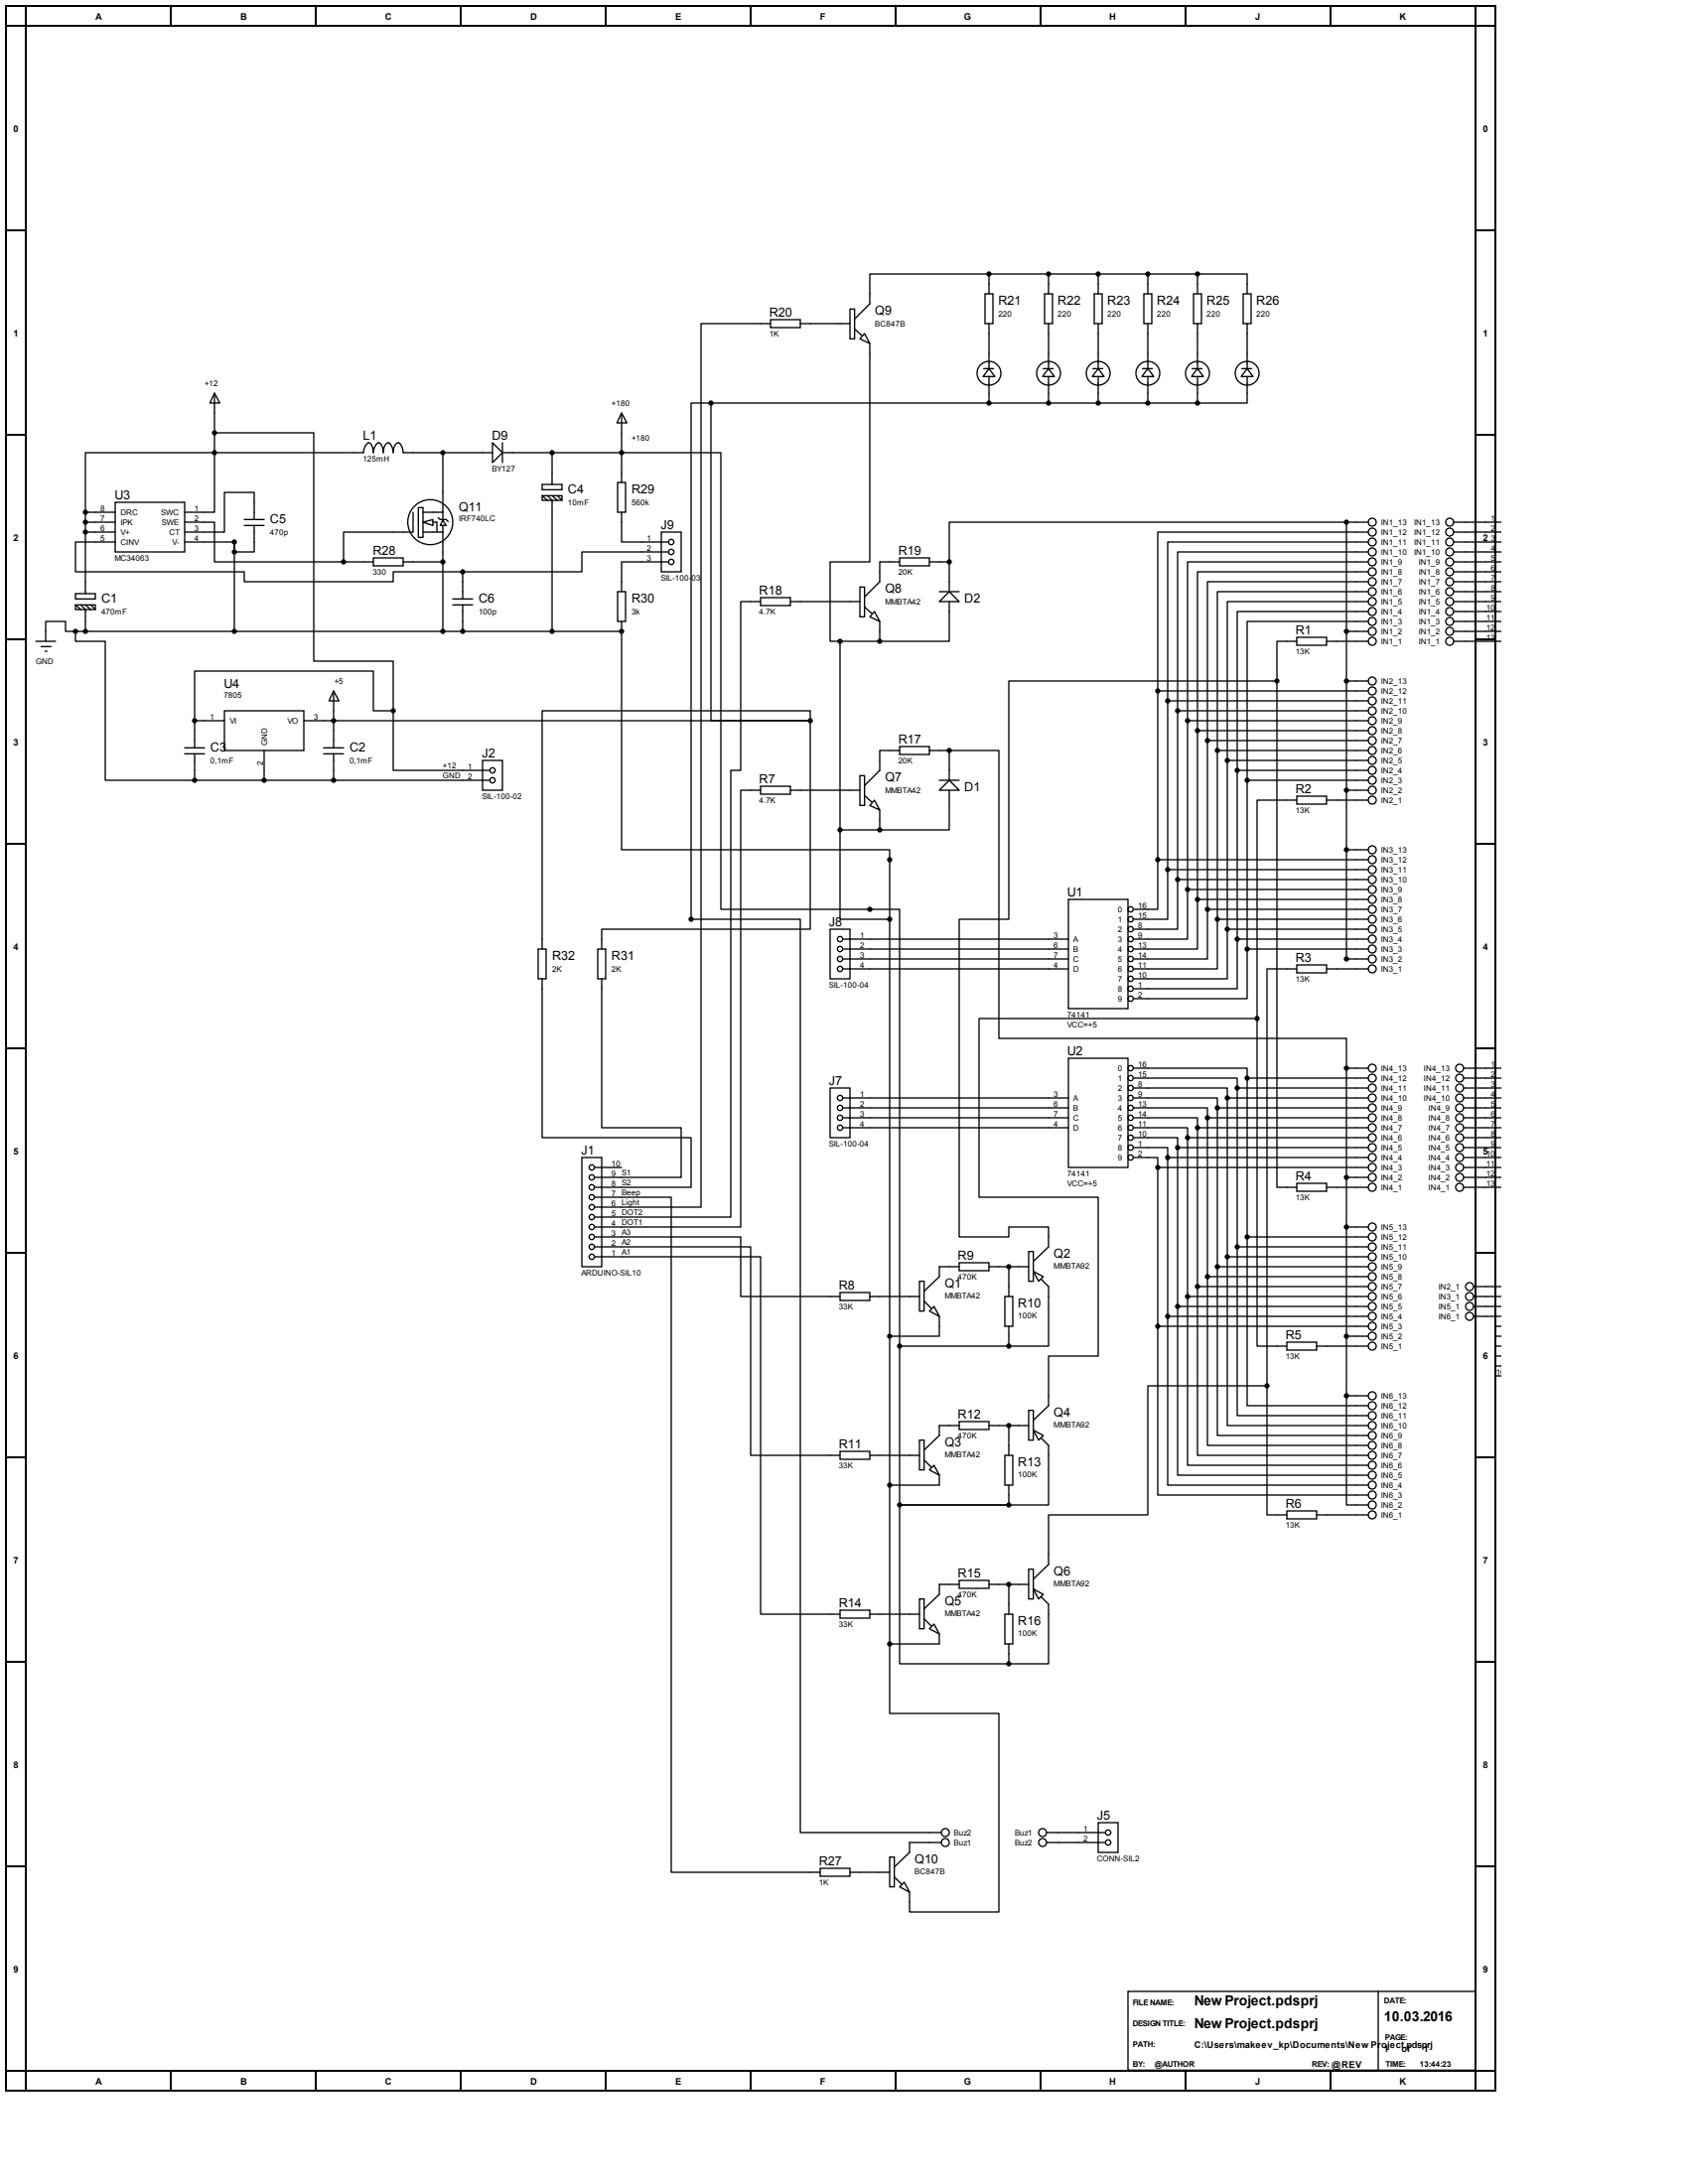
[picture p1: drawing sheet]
<svg xmlns="http://www.w3.org/2000/svg" width="216mm" height="279mm" viewBox="0 0 216 279" stroke-linecap="round" stroke-linejoin="round" font-family="sans-serif">
<g fill="none" stroke="#000" stroke-width=".25">
<path d="M.8 .8h190.5v266.7h-190.5zM3.3 3.3h185.4v261.6h-185.4zM3.3 .8v2.5h-2.5M21.8 .8v2.5M40.4 .8v2.5M58.9 .8v2.5M77.5 .8v2.5M96 .8v2.5M114.6 .8v2.5M133.1 .8v2.5M151.6 .8v2.5M170.2 .8v2.5"/>
<path d="M188.7 .8v2.5h2.6M.8 29.5h2.5M188.7 29.5h2.6M.8 55.6h2.5M188.7 55.6h2.6M.8 81.8h2.5M188.7 81.8h2.6M.8 107.9h2.5M188.7 107.9h2.6M.8 134.1h2.5M188.7 134.1h2.6M.8 160.3h2.5"/>
<path d="M188.7 160.3h2.6M.8 186.4h2.5M188.7 186.4h2.6M.8 212.6h2.5M188.7 212.6h2.6M.8 238.8h2.5M188.7 238.8h2.6M.8 264.9h2.5v2.6M21.8 264.9v2.6M40.4 264.9v2.6M58.9 264.9v2.6M77.5 264.9v2.6"/>
<path d="M96 264.9v2.6M114.6 264.9v2.6M133.1 264.9v2.6M151.6 264.9v2.6M170.2 264.9v2.6M191.3 264.9h-2.6v2.6"/>
</g>
<g fill="none" stroke="#000" stroke-width=".17">
<path d="M108.7 39.5h.6v3.8h-.6zM126 37.6h1v3.8h-1zM126.5 35.1h-15.2v3.8l-2 1.9M126.5 35.1v2.5M126.5 35.1h26.7M133.6 37.6h1v3.8h-1zM134.1 35.1v2.5M140 37.6h1v3.8h-1zM140.5 35.1v2.5M146.3 37.6h1v3.8h-1zM146.8 35.1v2.5M152.7 37.6h1v3.8h-1z"/>
<path d="M153.2 35.1h6.3v2.5M153.2 35.1v2.5M159 37.6h1v3.8h-1zM27.4 50.3l.7 1.3h-1.3zM27.4 57.9v7.6h-3.8M27.4 57.9h-16.5v7.6M27.4 55.4h12.7v29.2h10.2v6.3M27.4 57.9h19.1a1.41 1.41 0 0 1 .7-1.3 1.24 1.24 0 0 1 .6 1.3 1.41 1.41 0 0 1 .6-1.3 1.24 1.24 0 0 1 .6 1.3 1.16 1.16 0 0 1 .7-1.3 1.39 1.39 0 0 1 .6 1.3 1.16 1.16 0 0 1 .7-1.3 1.39 1.39 0 0 1 .6 1.3h11.4M27.4 50.3v7.6M56.6 57.9v6.4M63 56.6l1.3 1.3-1.3 1.3zM64.3 57.9h27.9v58.4h22.9v55.9"/>
<path d="M64.3 56.6v2.6M70.6 57.9v4.1M79.5 52.8l.7 1.3h-1.3zM79.5 52.8v8.9M90.9 51.6h-2.5v66h14v116.8h18M90.9 51.6v40.6h12.7M90.9 51.6h62.3M98.6 40.9h3.8v1h-3.8zM98.6 41.4h-8.9v113h-13.6M102.4 41.4h6.3M109.3 42.1l.9 .8M110.6 42.7l.7 1.2-1.3-.6z"/>
<path d="M111.3 43.9v28h-5.1v10.1h1.2M125.8 47.2h1.3M126.5 47.2l.8 1h-1.6zM126.5 41.4v5.8M126.5 48.2v3.4M133.4 47.2h1.3M134.1 47.2l.8 1h-1.6zM134.1 41.4v5.8M134.1 48.2v3.4M139.8 47.2h1.3M140.5 47.2l.7 1h-1.5zM140.5 41.4v5.8"/>
<path d="M140.5 48.2v3.4M146.1 47.2h1.3M146.8 47.2l.8 1h-1.6zM146.8 41.4v5.8M146.8 48.2v3.4M152.5 47.2h1.3M153.2 47.2l.7 1h-1.5zM153.2 41.4v5.8M153.2 48.2v3.4M158.8 47.2h1.3M159.5 47.2l.8 1h-1.6zM159.5 48.2v3.4h-6.3"/>
<path d="M159.5 41.4v5.8M9.7 75.9h2.5v.7h-2.5zM9.7 77.4h2.5v.6h-2.5zM9.7 77.4l.6 .6M10.3 77.4l.6 .6v2.8M10.9 66.8h3.8M10.9 68.1h3.8M10.9 65.5h3.8M10.9 65.5v10.4M10.9 77.4l.7 .6M11.6 77.4l.6 .6M14.7 64.3h8.9v6.3h-8.9z"/>
<path d="M14.7 69.3h-5v3.9h21.5v1.2h19.1v-1.2h8.9M23.6 66.8h3.8v5.1h16.5M23.6 69.3h6.4v11.5M31.2 66.5h2.6M31.2 67.2h2.6M32.5 67.2v3.4h-2.5M32.5 66.5v-3.5h-3.8v5.1h-5.1M43.9 71.9h3.9M47.8 71.4h3.8v1h-3.8zM51.6 71.9h5M52.8 65.5v2.6h-8.9v3.8M53.5 64.9h.6v3.8h-.6z"/>
<path d="M54.1 66.8l1.3-.3v.7zM54.1 68.1h2.5M54.1 65.5h2.5M55.4 66.8h.5v1.3M56 66.2l.3 .3h.8l.2 .2M56.6 66.5l.5 .7h-.8zM56.6 64.4v2.1M56.6 67.2v13.6M57.9 77.4h2.6M57.9 76.6h2.6M59.2 73.2v3.4M59.2 77.4v3.4"/>
<path d="M69.3 62h2.6v.7h-2.6zM69.3 63.4h2.6v.6h-2.6zM69.3 63.4l.7 .6M70 63.4l.6 .6v16.8M70.6 63.4l.7 .6M71.3 63.4l.6 .6M79 61.7h1v3.8h-1zM79 75.7h1v3.8h-1zM79.5 65.5v3.8h6M79.5 79.5v1.3M84.6 68.1h2.5v5.1h-2.5zM85.5 70.6h-11.1v2.6h-15.2"/>
<path d="M85.5 71.9h-6v3.8M97.3 76.5h3.8v1h-3.8zM97.3 77h-2.6v21.6h-1.2v57.1h-17.4M101.1 77h8.9M110 75.1h.6v3.8h-.6zM110.6 77.6l.9 .9M111.8 78.2l.7 1.3-1.2-.6zM112.5 79.5v2.5M115.1 71.4h3.8v1h-3.8zM115.1 71.9h-2.6v2.5l-1.9 2M118.9 71.9h2.5M120.1 77l1.3-1.3 1.3 1.3z"/>
<path d="M120.1 75.7h2.6M121.4 77v5h-8.9M121.4 71.9v3.8M172.2 66.8h-50.8v5.1M172.2 66.8v55.9h2.8M172.2 66.8h2.8M175 68.1h-26.9v20.3M175 69.3h-25.6v20.4M175 70.6h-24.4v20.3M175 71.9h-23.1v20.3M175 73.2h-21.8v20.3M175 74.4h-20.6v20.3"/>
<path d="M175 75.7h-19.3v20.3M175 77h-18v20.3M175 78.2h-16.8v20.4M175 79.5h-15.5v20.3M185.9 77h6.1M185.9 71.9h6.1M185.9 66.8h6.1M185.9 68.1h6.1M185.9 69.3h6.1M185.9 70.6h6.1M185.9 73.2h6.1M185.9 74.4h6.1"/>
<path d="M185.9 75.7h6.1M185.9 78.2h6.1M185.9 79.5h6.1M4.6 82h2.5M5.2 82.7h1.3M5.8 83.3h.2M9.7 80.8v1.2h3.8v17.8h11.4M9.7 80.8h-1.3v-1.3h-2.6v2.5M9.7 80.8h69.8M23.6 96.4h2.6M23.6 95.7h2.6M24.9 92.2h3.8"/>
<path d="M24.9 99.8h37.8M24.9 92.2v3.5M24.9 96.4v3.4M28.7 90.9h10.2v5.1h-10.2zM33.8 96v3.8M38.9 92.2h64.7M41.4 96.4h2.5M41.4 95.7h2.5M42.7 88.4l.6 1.3h-1.2zM42.7 88.4v7.3M42.7 96.4v3.4M50.3 90.9h-2.5v-5h-22.9v6.3"/>
<path d="M50.3 90.9v7.7h12.4M61.7 97.3h2.6v3.8h-2.6zM79.5 80.8v27.9h34.3v101.6M79.5 80.8h.1M103.6 92.2v26.7h-26.6v2.5M103.6 92.2v-1.3h-34.3v30.5M107.4 82h5.1M107.4 82v24.2M110 99.2h.6v3.8h-.6zM115.1 95.5h3.8v1h-3.8zM115.1 96h-2.6v2.6l-1.9 1.9M118.9 96h2.5"/>
<path d="M120.1 99.8h2.6M121.4 99.8l1.3 1.3h-2.6zM121.4 96h6.4v36.8h44.4v3.9M121.4 96v3.8M148.1 88.4h26.9M148.1 88.4v21.6M149.4 89.7h25.6M149.4 89.7v21.6M150.6 90.9h24.4M150.6 90.9v21.6M151.9 92.2h23.1M151.9 92.2v21.6"/>
<path d="M153.2 93.5h21.8M153.2 93.5v21.6M154.4 94.7h20.6M154.4 94.7v21.6M155.7 96h19.3M155.7 96v21.6M157 97.3h18M157 97.3v21.6M158.2 98.6h16.8M158.2 98.6v21.5M159.5 99.8h15.5M159.5 99.8v21.6"/>
<path d="M163.3 87.1v64.8h2.6M163.3 87.1h-34.3v30.5h-6.3v40.6h6.3v-1.2h5.1v2.5l-1.9 1.9M165.9 81.5h3.8v1h-3.8zM165.9 82h-2.6v5.1M169.7 82h5.3M172.2 80.8h2.8M172.2 87.1h2.8M185.9 80.8h6.1M185.9 82h6.1M97.3 100.6h3.8v1h-3.8zM97.3 101.1h-2.6v55.9h-18.6M101.1 101.1h8.9"/>
<path d="M106.2 118.9h2.5v6.3h-2.5zM107.4 106.2v11.4h6.4M107.4 106.2h5.1M110.6 101.8l.9 .8M111.8 102.4l.7 1.2-1.2-.6zM112.5 103.6v2.6M121.4 101.1v5.1h-8.9M136.7 115.1h7.6v13.9h-7.6zM148.1 110v6.3h-3.1M148.1 110h26.9M149.4 111.3v6.3h-4.4M149.4 111.3h25.6"/>
<path d="M150.6 112.5v6.4h-5.6M150.6 112.5h24.4M151.9 113.8v6.3h-6.9M151.9 113.8h23.1M153.2 115.1v6.3h-8.2M153.2 115.1h21.8M154.4 116.3v6.4h-9.4M154.4 116.3h20.6M155.7 117.6v6.4h-10.7M155.7 117.6h19.3M157 118.9v6.3h-12M157 118.9h18"/>
<path d="M165.9 101.9h3.8v1h-3.8zM165.9 102.4h-5.1v27.9M169.7 102.4h5.3M172.2 101.1h2.8M172.2 108.7h2.8M68.8 121.4h1v3.8h-1zM69.3 125.2v20.3h19.1v6.4h-12.3M76.5 121.4h1v3.8h-1zM77 125.2v19.1h10.1v6.3h-11M106.2 139.2h2.5v6.3h-2.5zM107.8 120.1h28.9M107.8 121.4h28.9"/>
<path d="M107.8 122.7h28.9M107.8 124h28.9M136.7 135.4h7.6v14h-7.6zM145 139.2h12v1.3M145 137.9h13.2v1.3M145 136.7h14.5v1.2M158.2 120.1v6.4h-13.2M158.2 139.2v20.3M158.2 120.1h16.8M158.2 139.2h16.8M159.5 121.4v6.4h-14.5M159.5 137.9v20.3"/>
<path d="M159.5 121.4h15.5M159.5 137.9h15.5M160.8 130.3v41.9h3.8M160.8 130.3h-35.6v22.9h15.3v20.3h-6.4v6.3l-1.9 1.9M165.9 123.4h3.8v1.1h-3.8zM165.9 124h-3.8v53.3M169.7 124h5.3M172.2 136.7v41.9M172.2 136.7h2.8M187.2 139.2h4.8M187.2 137.9h4.8M187.2 136.7h4.8"/>
<path d="M74.4 148.1h2.6v14h-2.6zM76.1 158.2h18.6v7.7h12.7M76.1 159.5h19.9v26.7h11.4M76.1 153.2h9.8v86.3h19M76.1 149.4h3.4M107.8 144.3h28.9M107.8 143h28.9M107.8 141.7h28.9M107.8 140.5h28.9M145 148.1h3.1v1.3M145 146.8h4.4v1.3M145 145.5h5.6v1.3"/>
<path d="M145 144.3h6.9v1.2M145 143h8.2v1.3M145 141.7h9.4v1.3M145 140.5h10.7v1.2M148.1 149.4v20.3M148.1 149.4h26.9M149.4 148.1v20.3M149.4 148.1h25.6M150.6 146.8v20.3M150.6 146.8h24.4M151.9 145.5v20.4M151.9 145.5h23.1"/>
<path d="M153.2 144.3v20.3M153.2 144.3h21.8M154.4 143v20.3M154.4 143h20.6M155.7 141.7v20.4M155.7 141.7h19.3M157 140.5v20.3M157 140.5h18M158.2 159.5v21.6h16.8M158.2 159.5h16.8M159.5 158.2v21.6h15.5M159.5 158.2h15.5"/>
<path d="M165.9 151.4h3.8v1h-3.8zM169.7 151.9h5.3M172.2 157h2.8M172.2 150.6h2.8M187.2 149.4h4.8M187.2 148.1h4.8M187.2 146.8h4.8M187.2 145.5h4.8M187.2 144.3h4.8M187.2 143h4.8M187.2 141.7h4.8M187.2 140.5h4.8"/>
<path d="M187.2 150.6h4.8M187.2 151.9h4.8M76.1 160.8h21.2v45.7h10.1M107.4 165.4h3.9v1h-3.9zM111.3 165.9h6.3M115.1 172.2h13.9M115.1 172.2v20.3M117.6 163.9h.6v3.8h-.6zM118.2 166.5l.9 .9M118.9 167.7l.6-.6 .6 1.3zM120.1 168.4v2.5h-6.3M122.7 161.5h3.8v1.1h-3.8z"/>
<path d="M122.7 162.1h-2.6v1.2l-1.9 1.9M126.5 162.1h5.1M128.5 165.9h1v3.8h-1zM129 162.1v3.8M129 169.7v2.5M131.6 160.1h.6v3.8h-.6zM132.2 162.6l1.2 .7-.6 .6zM133.2 163.7l.9 .9v7.6h-5.1M148.1 169.7v21.6h26.9M148.1 169.7h26.9M149.4 168.4v21.6h25.6M149.4 168.4h25.6"/>
<path d="M150.6 167.1v21.6h24.4M150.6 167.1h24.4M151.9 165.9v21.6h23.1M151.9 165.9h23.1M153.2 164.6v21.6h21.8M153.2 164.6h21.8M154.4 163.3v21.6h20.6M154.4 163.3h20.6M155.7 162.1v21.5h19.3M155.7 162.1h19.3M157 160.8v21.6h18M157 160.8h18"/>
<path d="M162.1 177.3v16.5h2.5M162.1 177.3h-15.3v16.5h-12.7v6.4l-1.9 1.8M164.6 171.7h3.8v1h-3.8zM168.4 172.2h6.6M172.2 178.6v13.9h2.8M172.2 178.6h2.8M172.2 170.9h2.8M188.5 168.4h3.5M188.5 167.1h3.5M188.5 165.9h3.5M188.5 164.6h3.5M191.3 169.7h.7"/>
<path d="M191.3 170.9h.7M191.3 172.2h.7M191.3 173.5h.7M191.3 174.8h.7M191.3 176h.7M107.4 185.7h3.9v1h-3.9zM111.3 186.2h6.3M115.1 192.5v20.4h13.9M115.1 192.5h13.9M117.6 184.2h.6v3.8h-.6zM118.2 186.8l.9 .9M118.9 188l.6-.5 .6 1.2z"/>
<path d="M120.1 188.7v1.3h-6.3M122.7 181.9h3.8v1h-3.8zM122.7 182.4h-2.6v1.2l-1.9 1.9M126.5 182.4h5.1M128.5 186.2h1v3.8h-1zM129 182.4v3.8M129 190v2.5M131.6 180.4h.6v3.8h-.6zM132.2 183l1.2 .6-.6 .6zM133.2 184l.9 .9v7.6h-5.1M164.6 193.3h3.8v1h-3.8zM168.4 193.8h6.6"/>
<path d="M107.4 206h3.9v1h-3.9zM111.3 206.5h6.3M113.8 210.3v8.9h14v25.4h-11.5v-2.5M117.6 204.6h.6v3.8h-.6zM118.2 207.1l.9 .9M118.9 208.4l.6-.6 .6 1.2zM120.1 209v1.3h-6.3M122.7 202.2h3.8v1h-3.8zM122.7 202.7h-2.6v1.3l-1.9 1.8M126.5 202.7h5.1M128.5 206.5h1v3.8h-1zM129 202.7v3.8"/>
<path d="M129 210.3v2.6M131.6 200.7h.6v3.9h-.6zM132.2 203.3l1.2 .7-.6 .6zM133.2 204.3l.9 .9v7.7h-5.1M104.9 239h3.8v1h-3.8zM108.7 239.5h5.1M113.8 237.6h.6v3.8h-.6zM120.4 235.7h-4.1v1.3l-1.9 1.8M133.9 235.7h7.4M133.9 234.4h7.4M140.5 233.2h2.5v3.8h-2.5zM114.4 240.1l.9 .9"/>
<path d="M115.7 240.8l.6 1.3-1.2-.7zM144.3 254.8h44.4v10h-44.4zM176.3 254.8v10"/>
<circle cx="126.5" cy="47.8" r="1.52"/>
<circle cx="134.1" cy="47.8" r="1.52"/>
<circle cx="140.5" cy="47.8" r="1.52"/>
<circle cx="146.8" cy="47.8" r="1.52"/>
<circle cx="153.2" cy="47.8" r="1.52"/>
<circle cx="159.5" cy="47.8" r="1.52"/>
<circle cx="55" cy="66.8" r="2.88"/>
<circle cx="85.9" cy="69.3" r=".34"/>
<circle cx="85.9" cy="70.6" r=".34"/>
<circle cx="85.9" cy="71.9" r=".34"/>
<circle cx="175.5" cy="79.5" r=".51"/>
<circle cx="175.5" cy="74.4" r=".51"/>
<circle cx="175.5" cy="70.6" r=".51"/>
<circle cx="175.5" cy="68.1" r=".51"/>
<circle cx="175.5" cy="66.8" r=".51"/>
<circle cx="175.5" cy="73.2" r=".51"/>
<circle cx="175.5" cy="77" r=".51"/>
<circle cx="175.5" cy="71.9" r=".51"/>
<circle cx="175.5" cy="75.7" r=".51"/>
<circle cx="175.5" cy="69.3" r=".51"/>
<circle cx="175.5" cy="78.2" r=".51"/>
<circle cx="185.4" cy="77" r=".51"/>
<circle cx="185.4" cy="73.2" r=".51"/>
<circle cx="185.4" cy="68.1" r=".51"/>
<circle cx="185.4" cy="66.8" r=".51"/>
<circle cx="185.4" cy="70.6" r=".51"/>
<circle cx="185.4" cy="74.4" r=".51"/>
<circle cx="185.4" cy="79.5" r=".51"/>
<circle cx="185.4" cy="75.7" r=".51"/>
<circle cx="185.4" cy="69.3" r=".51"/>
<circle cx="185.4" cy="71.9" r=".51"/>
<circle cx="185.4" cy="78.2" r=".51"/>
<circle cx="63" cy="99.8" r=".34"/>
<circle cx="63" cy="98.6" r=".34"/>
<circle cx="175.5" cy="96" r=".51"/>
<circle cx="175.5" cy="89.7" r=".51"/>
<circle cx="175.5" cy="87.1" r=".51"/>
<circle cx="175.5" cy="80.8" r=".51"/>
<circle cx="175.5" cy="92.2" r=".51"/>
<circle cx="175.5" cy="93.5" r=".51"/>
<circle cx="175.5" cy="99.8" r=".51"/>
<circle cx="175.5" cy="98.6" r=".51"/>
<circle cx="175.5" cy="97.3" r=".51"/>
<circle cx="175.5" cy="90.9" r=".51"/>
<circle cx="175.5" cy="82" r=".51"/>
<circle cx="175.5" cy="94.7" r=".51"/>
<circle cx="175.5" cy="88.4" r=".51"/>
<circle cx="185.4" cy="80.8" r=".51"/>
<circle cx="185.4" cy="82" r=".51"/>
<circle cx="144.6" cy="116.3" r=".34"/>
<circle cx="144.6" cy="117.6" r=".34"/>
<circle cx="144.6" cy="118.9" r=".34"/>
<circle cx="175.5" cy="101.1" r=".51"/>
<circle cx="175.5" cy="110" r=".51"/>
<circle cx="175.5" cy="113.8" r=".51"/>
<circle cx="175.5" cy="116.3" r=".51"/>
<circle cx="175.5" cy="112.5" r=".51"/>
<circle cx="175.5" cy="115.1" r=".51"/>
<circle cx="175.5" cy="108.7" r=".51"/>
<circle cx="175.5" cy="102.4" r=".51"/>
<circle cx="175.5" cy="118.9" r=".51"/>
<circle cx="175.5" cy="117.6" r=".51"/>
<circle cx="175.5" cy="111.3" r=".51"/>
<circle cx="107.4" cy="122.7" r=".34"/>
<circle cx="107.4" cy="124" r=".34"/>
<circle cx="107.4" cy="121.4" r=".34"/>
<circle cx="107.4" cy="120.1" r=".34"/>
<circle cx="144.6" cy="136.7" r=".34"/>
<circle cx="144.6" cy="122.7" r=".34"/>
<circle cx="144.6" cy="124" r=".34"/>
<circle cx="144.6" cy="137.9" r=".34"/>
<circle cx="144.6" cy="125.2" r=".34"/>
<circle cx="144.6" cy="120.1" r=".34"/>
<circle cx="144.6" cy="121.4" r=".34"/>
<circle cx="144.6" cy="126.5" r=".34"/>
<circle cx="144.6" cy="127.8" r=".34"/>
<circle cx="144.6" cy="139.2" r=".34"/>
<circle cx="175.5" cy="122.7" r=".51"/>
<circle cx="175.5" cy="137.9" r=".51"/>
<circle cx="175.5" cy="120.1" r=".51"/>
<circle cx="175.5" cy="121.4" r=".51"/>
<circle cx="175.5" cy="139.2" r=".51"/>
<circle cx="175.5" cy="124" r=".51"/>
<circle cx="175.5" cy="136.7" r=".51"/>
<circle cx="186.7" cy="137.9" r=".51"/>
<circle cx="186.7" cy="139.2" r=".51"/>
<circle cx="186.7" cy="136.7" r=".51"/>
<circle cx="75.7" cy="155.7" r=".34"/>
<circle cx="75.7" cy="154.4" r=".34"/>
<circle cx="75.7" cy="149.4" r=".34"/>
<circle cx="75.7" cy="157" r=".34"/>
<circle cx="75.7" cy="150.6" r=".34"/>
<circle cx="75.7" cy="159.5" r=".34"/>
<circle cx="75.7" cy="158.2" r=".34"/>
<circle cx="75.7" cy="153.2" r=".34"/>
<circle cx="75.7" cy="151.9" r=".34"/>
<circle cx="107.4" cy="141.7" r=".34"/>
<circle cx="107.4" cy="143" r=".34"/>
<circle cx="107.4" cy="144.3" r=".34"/>
<circle cx="107.4" cy="140.5" r=".34"/>
<circle cx="144.6" cy="143" r=".34"/>
<circle cx="144.6" cy="148.1" r=".34"/>
<circle cx="144.6" cy="141.7" r=".34"/>
<circle cx="144.6" cy="144.3" r=".34"/>
<circle cx="144.6" cy="146.8" r=".34"/>
<circle cx="144.6" cy="140.5" r=".34"/>
<circle cx="144.6" cy="145.5" r=".34"/>
<circle cx="175.5" cy="144.3" r=".51"/>
<circle cx="175.5" cy="158.2" r=".51"/>
<circle cx="175.5" cy="145.5" r=".51"/>
<circle cx="175.5" cy="151.9" r=".51"/>
<circle cx="175.5" cy="140.5" r=".51"/>
<circle cx="175.5" cy="157" r=".51"/>
<circle cx="175.5" cy="141.7" r=".51"/>
<circle cx="175.5" cy="159.5" r=".51"/>
<circle cx="175.5" cy="150.6" r=".51"/>
<circle cx="175.5" cy="148.1" r=".51"/>
<circle cx="175.5" cy="146.8" r=".51"/>
<circle cx="175.5" cy="143" r=".51"/>
<circle cx="175.5" cy="149.4" r=".51"/>
<circle cx="186.7" cy="150.6" r=".51"/>
<circle cx="186.7" cy="151.9" r=".51"/>
<circle cx="186.7" cy="148.1" r=".51"/>
<circle cx="186.7" cy="144.3" r=".51"/>
<circle cx="186.7" cy="140.5" r=".51"/>
<circle cx="186.7" cy="145.5" r=".51"/>
<circle cx="186.7" cy="141.7" r=".51"/>
<circle cx="186.7" cy="146.8" r=".51"/>
<circle cx="186.7" cy="143" r=".51"/>
<circle cx="186.7" cy="149.4" r=".51"/>
<circle cx="75.7" cy="160.8" r=".34"/>
<circle cx="175.5" cy="164.6" r=".51"/>
<circle cx="175.5" cy="170.9" r=".51"/>
<circle cx="175.5" cy="169.7" r=".51"/>
<circle cx="175.5" cy="172.2" r=".51"/>
<circle cx="175.5" cy="165.9" r=".51"/>
<circle cx="175.5" cy="178.6" r=".51"/>
<circle cx="175.5" cy="163.3" r=".51"/>
<circle cx="175.5" cy="160.8" r=".51"/>
<circle cx="175.5" cy="167.1" r=".51"/>
<circle cx="175.5" cy="179.8" r=".51"/>
<circle cx="175.5" cy="162.1" r=".51"/>
<circle cx="175.5" cy="168.4" r=".51"/>
<circle cx="188" cy="165.9" r=".51"/>
<circle cx="188" cy="167.1" r=".51"/>
<circle cx="188" cy="164.6" r=".51"/>
<circle cx="188" cy="168.4" r=".51"/>
<circle cx="175.5" cy="184.9" r=".51"/>
<circle cx="175.5" cy="188.7" r=".51"/>
<circle cx="175.5" cy="186.2" r=".51"/>
<circle cx="175.5" cy="193.8" r=".51"/>
<circle cx="175.5" cy="182.4" r=".51"/>
<circle cx="175.5" cy="183.6" r=".51"/>
<circle cx="175.5" cy="190" r=".51"/>
<circle cx="175.5" cy="191.3" r=".51"/>
<circle cx="175.5" cy="192.5" r=".51"/>
<circle cx="175.5" cy="187.5" r=".51"/>
<circle cx="175.5" cy="181.1" r=".51"/>
<circle cx="120.9" cy="234.4" r=".51"/>
<circle cx="120.9" cy="235.7" r=".51"/>
<circle cx="133.3" cy="234.4" r=".51"/>
<circle cx="133.3" cy="235.7" r=".51"/>
<circle cx="141.7" cy="235.7" r=".34"/>
<circle cx="141.7" cy="234.4" r=".34"/>
</g>
<g fill="#000" stroke="#000" stroke-width=".17">
<circle cx="126.5" cy="35.1" r=".25"/>
<circle cx="134.1" cy="35.1" r=".25"/>
<circle cx="140.5" cy="35.1" r=".25"/>
<circle cx="146.8" cy="35.1" r=".25"/>
<circle cx="153.2" cy="35.1" r=".25"/>
<circle cx="27.4" cy="55.4" r=".25"/>
<circle cx="27.4" cy="57.9" r=".25"/>
<circle cx="56.6" cy="57.9" r=".25"/>
<circle cx="70.6" cy="57.9" r=".25"/>
<circle cx="79.5" cy="57.9" r=".25"/>
<circle cx="90.9" cy="51.6" r=".25"/>
<circle cx="126.5" cy="51.6" r=".25"/>
<circle cx="134.1" cy="51.6" r=".25"/>
<circle cx="140.5" cy="51.6" r=".25"/>
<circle cx="146.8" cy="51.6" r=".25"/>
<circle cx="153.2" cy="51.6" r=".25"/>
<circle cx="10.9" cy="65.5" r=".25"/>
<circle cx="10.9" cy="68.1" r=".25"/>
<circle cx="10.9" cy="66.8" r=".25"/>
<circle cx="30" cy="69.3" r=".25"/>
<circle cx="30" cy="70.6" r=".25"/>
<circle cx="43.9" cy="71.9" r=".25"/>
<circle cx="56.6" cy="71.9" r=".25"/>
<circle cx="59.2" cy="73.2" r=".25"/>
<circle cx="121.4" cy="71.9" r=".25"/>
<circle cx="172.2" cy="66.8" r=".25"/>
<circle cx="9.7" cy="80.8" r=".25"/>
<circle cx="10.9" cy="80.8" r=".25"/>
<circle cx="24.9" cy="99.8" r=".25"/>
<circle cx="24.9" cy="92.2" r=".25"/>
<circle cx="30" cy="80.8" r=".25"/>
<circle cx="33.8" cy="99.8" r=".25"/>
<circle cx="42.7" cy="99.8" r=".25"/>
<circle cx="42.7" cy="92.2" r=".25"/>
<circle cx="50.3" cy="90.9" r=".25"/>
<circle cx="56.6" cy="80.8" r=".25"/>
<circle cx="59.2" cy="80.8" r=".25"/>
<circle cx="70.6" cy="80.8" r=".25"/>
<circle cx="79.5" cy="80.8" r=".25"/>
<circle cx="103.6" cy="92.2" r=".25"/>
<circle cx="107.4" cy="82" r=".25"/>
<circle cx="112.5" cy="82" r=".25"/>
<circle cx="121.4" cy="96" r=".25"/>
<circle cx="148.1" cy="88.4" r=".25"/>
<circle cx="149.4" cy="89.7" r=".25"/>
<circle cx="150.6" cy="90.9" r=".25"/>
<circle cx="151.9" cy="92.2" r=".25"/>
<circle cx="153.2" cy="93.5" r=".25"/>
<circle cx="154.4" cy="94.7" r=".25"/>
<circle cx="155.7" cy="96" r=".25"/>
<circle cx="157" cy="97.3" r=".25"/>
<circle cx="158.2" cy="98.6" r=".25"/>
<circle cx="159.5" cy="99.8" r=".25"/>
<circle cx="163.3" cy="87.1" r=".25"/>
<circle cx="172.2" cy="87.1" r=".25"/>
<circle cx="172.2" cy="80.8" r=".25"/>
<circle cx="88.4" cy="117.6" r=".25"/>
<circle cx="107.4" cy="106.2" r=".25"/>
<circle cx="111.3" cy="116.3" r=".25"/>
<circle cx="112.5" cy="106.2" r=".25"/>
<circle cx="113.8" cy="110" r=".25"/>
<circle cx="113.8" cy="117.6" r=".25"/>
<circle cx="148.1" cy="110" r=".25"/>
<circle cx="149.4" cy="111.3" r=".25"/>
<circle cx="150.6" cy="112.5" r=".25"/>
<circle cx="151.9" cy="113.8" r=".25"/>
<circle cx="153.2" cy="115.1" r=".25"/>
<circle cx="154.4" cy="116.3" r=".25"/>
<circle cx="155.7" cy="117.6" r=".25"/>
<circle cx="157" cy="118.9" r=".25"/>
<circle cx="172.2" cy="101.1" r=".25"/>
<circle cx="172.2" cy="108.7" r=".25"/>
<circle cx="158.2" cy="120.1" r=".25"/>
<circle cx="158.2" cy="139.2" r=".25"/>
<circle cx="159.5" cy="137.9" r=".25"/>
<circle cx="159.5" cy="121.4" r=".25"/>
<circle cx="160.8" cy="130.3" r=".25"/>
<circle cx="172.2" cy="122.7" r=".25"/>
<circle cx="172.2" cy="136.7" r=".25"/>
<circle cx="148.1" cy="149.4" r=".25"/>
<circle cx="149.4" cy="148.1" r=".25"/>
<circle cx="150.6" cy="146.8" r=".25"/>
<circle cx="151.9" cy="145.5" r=".25"/>
<circle cx="153.2" cy="144.3" r=".25"/>
<circle cx="154.4" cy="143" r=".25"/>
<circle cx="155.7" cy="141.7" r=".25"/>
<circle cx="157" cy="140.5" r=".25"/>
<circle cx="158.2" cy="159.5" r=".25"/>
<circle cx="159.5" cy="158.2" r=".25"/>
<circle cx="172.2" cy="157" r=".25"/>
<circle cx="172.2" cy="150.6" r=".25"/>
<circle cx="113.8" cy="170.9" r=".25"/>
<circle cx="115.1" cy="172.2" r=".25"/>
<circle cx="129" cy="172.2" r=".25"/>
<circle cx="129" cy="162.1" r=".25"/>
<circle cx="148.1" cy="169.7" r=".25"/>
<circle cx="149.4" cy="168.4" r=".25"/>
<circle cx="150.6" cy="167.1" r=".25"/>
<circle cx="151.9" cy="165.9" r=".25"/>
<circle cx="153.2" cy="164.6" r=".25"/>
<circle cx="154.4" cy="163.3" r=".25"/>
<circle cx="155.7" cy="162.1" r=".25"/>
<circle cx="157" cy="160.8" r=".25"/>
<circle cx="162.1" cy="177.3" r=".25"/>
<circle cx="172.2" cy="170.9" r=".25"/>
<circle cx="172.2" cy="178.6" r=".25"/>
<circle cx="113.8" cy="190" r=".25"/>
<circle cx="115.1" cy="192.5" r=".25"/>
<circle cx="129" cy="182.4" r=".25"/>
<circle cx="129" cy="192.5" r=".25"/>
<circle cx="113.8" cy="210.3" r=".25"/>
<circle cx="129" cy="212.9" r=".25"/>
<circle cx="129" cy="202.7" r=".25"/>
</g>
<g font-size="1.8">
<text x="152.7" y="256.5">New Project.pdsprj</text>
<text x="152.7" y="259.5">New Project.pdsprj</text>
<text x="177" y="258.6">10.03.2016</text>
</g>
<g font-size="1.6">
<text x="98.4" y="40.6">R20</text>
<text x="111.9" y="40.3">Q9</text>
<text x="127.7" y="39">R21</text>
<text x="135.3" y="39">R22</text>
<text x="141.6" y="39">R23</text>
<text x="148" y="39">R24</text>
<text x="154.3" y="39">R25</text>
<text x="160.7" y="39">R26</text>
<text x="46.4" y="56.3">L1</text>
<text x="62.9" y="56.3">D9</text>
<text x="14.6" y="63.9">U3</text>
<text x="58.7" y="65.4">Q11</text>
<text x="72.6" y="63.2">C4</text>
<text x="80.8" y="63.2">R29</text>
<text x="34.5" y="67">C5</text>
<text x="47.7" y="71">R28</text>
<text x="84.5" y="67.7">J9</text>
<text x="114.9" y="71">R19</text>
<text x="13" y="77.1">C1</text>
<text x="61.2" y="77.1">C6</text>
<text x="80.8" y="77.1">R30</text>
<text x="97.1" y="76.1">R18</text>
<text x="113.2" y="75.9">Q8</text>
<text x="123.4" y="77.1">D2</text>
<text x="165.7" y="81.2">R1</text>
<text x="28.6" y="88">U4</text>
<text x="114.9" y="95.2">R17</text>
<text x="26.9" y="96.2">C3</text>
<text x="44.7" y="96.2">C2</text>
<text x="61.6" y="96.9">J2</text>
<text x="97.1" y="100.2">R7</text>
<text x="113.2" y="100">Q7</text>
<text x="123.4" y="101.3">D1</text>
<text x="165.7" y="101.5">R2</text>
<text x="106" y="118.5">J8</text>
<text x="136.5" y="114.7">U1</text>
<text x="70.6" y="122.9">R32</text>
<text x="78.2" y="122.9">R31</text>
<text x="165.7" y="123.1">R3</text>
<text x="136.5" y="135">U2</text>
<text x="106" y="138.8">J7</text>
<text x="74.3" y="147.7">J1</text>
<text x="165.7" y="151">R4</text>
<text x="122.5" y="161.1">R9</text>
<text x="134.8" y="160.9">Q2</text>
<text x="107.3" y="164.9">R8</text>
<text x="120.8" y="164.7">Q1</text>
<text x="130.2" y="167.2">R10</text>
<text x="164.4" y="171.3">R5</text>
<text x="107.3" y="185.3">R11</text>
<text x="120.8" y="185">Q3</text>
<text x="122.5" y="181.4">R12</text>
<text x="134.8" y="181.2">Q4</text>
<text x="130.2" y="187.5">R13</text>
<text x="164.4" y="192.9">R6</text>
<text x="122.5" y="201.8">R15</text>
<text x="134.8" y="201.5">Q6</text>
<text x="107.3" y="205.6">R14</text>
<text x="120.8" y="205.3">Q5</text>
<text x="130.2" y="207.9">R16</text>
<text x="140.3" y="232.7">J5</text>
<text x="104.7" y="238.6">R27</text>
<text x="117" y="238.3">Q10</text>
</g>
<g font-size="1.2">
<text x="12.2" y="2.5">A</text>
<text x="30.7" y="2.5">B</text>
<text x="49.3" y="2.5">C</text>
<text x="67.8" y="2.5">D</text>
<text x="86.4" y="2.5">E</text>
<text x="104.9" y="2.5">F</text>
<text x="123.3" y="2.5">G</text>
<text x="141.9" y="2.5">H</text>
<text x="160.5" y="2.5">J</text>
<text x="179" y="2.5">K</text>
<text x="1.7" y="16.9">0</text>
<text x="189.7" y="16.9">0</text>
<text x="1.7" y="43.1">1</text>
<text x="189.7" y="43.1">1</text>
<text x="1.7" y="69.3">2</text>
<text x="189.7" y="69.3">2</text>
<text x="1.7" y="95.4">3</text>
<text x="189.7" y="95.4">3</text>
<text x="1.7" y="121.6">4</text>
<text x="189.7" y="121.6">4</text>
<text x="1.7" y="147.7">5</text>
<text x="189.7" y="147.7">5</text>
<text x="1.7" y="173.8">6</text>
<text x="189.7" y="173.8">6</text>
<text x="1.7" y="200">7</text>
<text x="189.7" y="200">7</text>
<text x="1.7" y="226.1">8</text>
<text x="189.7" y="226.1">8</text>
<text x="1.7" y="252.3">9</text>
<text x="189.7" y="252.3">9</text>
<text x="152.7" y="262">C:\Users\makeev_kp\Documents\New Project.pdsprj</text>
<text x="177" y="262.5">1</text>
<text x="179.2" y="262.5">of</text>
<text x="182" y="262.5">1</text>
<text x="12.2" y="266.7">A</text>
<text x="30.7" y="266.7">B</text>
<text x="49.3" y="266.7">C</text>
<text x="67.8" y="266.7">D</text>
<text x="86.4" y="266.7">E</text>
<text x="104.9" y="266.7">F</text>
<text x="123.3" y="266.7">G</text>
<text x="141.9" y="266.7">H</text>
<text x="160.5" y="266.7">J</text>
<text x="170.3" y="264.5">@REV</text>
<text x="179" y="266.7">K</text>
</g>
<g font-size="1">
<text x="111.9" y="41.7">BC847B</text>
<text x="127.7" y="40.5">220</text>
<text x="135.3" y="40.5">220</text>
<text x="141.6" y="40.5">220</text>
<text x="148" y="40.5">220</text>
<text x="154.3" y="40.5">220</text>
<text x="160.7" y="40.5">220</text>
<text x="98.4" y="43.1">1K</text>
<text x="26.2" y="49.4">+12</text>
<text x="78.2" y="52">+180</text>
<text x="46.4" y="59.1">125mH</text>
<text x="80.8" y="56.4">+180</text>
<text x="12.9" y="65.4">8</text>
<text x="15.4" y="66">DRC</text>
<text x="20.6" y="66">SWC</text>
<text x="24.9" y="65.4">1</text>
<text x="62.9" y="60.4">BY127</text>
<text x="72.6" y="64.6">10mF</text>
<text x="80.8" y="64.6">560k</text>
<text x="12.9" y="66.6">7</text>
<text x="12.9" y="67.9">6</text>
<text x="12.9" y="69.2">5</text>
<text x="14.6" y="71.8">MC34063</text>
<text x="15.4" y="67.2">IPK</text>
<text x="15.4" y="68.5">V+</text>
<text x="15.4" y="69.8">CINV</text>
<text x="20.7" y="67.2">SWE</text>
<text x="21.7" y="68.5">CT</text>
<text x="22" y="69.8">V-</text>
<text x="24.9" y="66.6">2</text>
<text x="24.9" y="67.9">3</text>
<text x="24.9" y="69.2">4</text>
<text x="34.5" y="68.4">470p</text>
<text x="58.7" y="66.7">IRF740LC</text>
<text x="82.7" y="69.2">1</text>
<text x="82.7" y="70.4">2</text>
<text x="82.7" y="71.7">3</text>
<text x="176.6" y="71">IN1_10</text>
<text x="176.6" y="69.8">IN1_11</text>
<text x="176.6" y="68.5">IN1_12</text>
<text x="176.6" y="67.2">IN1_13</text>
<text x="180.8" y="71">IN1_10</text>
<text x="180.8" y="69.8">IN1_11</text>
<text x="180.8" y="68.5">IN1_12</text>
<text x="180.8" y="67.2">IN1_13</text>
<text x="190.7" y="66.6">1</text>
<text x="190.7" y="67.9">2</text>
<text x="190.7" y="69.2">3</text>
<text x="190.7" y="70.4">4</text>
<text x="190.7" y="71.7">5</text>
<text x="47.7" y="73.6">330</text>
<text x="84.5" y="74.3">SIL-100-03</text>
<text x="113.2" y="77.3">MMBTA42</text>
<text x="114.9" y="73.6">20K</text>
<text x="176.6" y="77.4">IN1_5</text>
<text x="176.6" y="76.1">IN1_6</text>
<text x="176.6" y="74.8">IN1_7</text>
<text x="176.6" y="73.6">IN1_8</text>
<text x="176.6" y="72.3">IN1_9</text>
<text x="181.4" y="77.4">IN1_5</text>
<text x="181.4" y="76.1">IN1_6</text>
<text x="181.4" y="74.8">IN1_7</text>
<text x="181.4" y="73.6">IN1_8</text>
<text x="181.4" y="72.3">IN1_9</text>
<text x="190.7" y="73">6</text>
<text x="190.7" y="74.3">7</text>
<text x="190.7" y="75.5">8</text>
<text x="190.7" y="76.8">9</text>
<text x="13" y="78.6">470mF</text>
<text x="61.2" y="78.6">100p</text>
<text x="80.8" y="78.6">3k</text>
<text x="97.1" y="78.7">4.7K</text>
<text x="165.7" y="83.7">13K</text>
<text x="176.6" y="82.5">IN1_1</text>
<text x="176.6" y="81.2">IN1_2</text>
<text x="176.6" y="79.9">IN1_3</text>
<text x="176.6" y="78.7">IN1_4</text>
<text x="181.4" y="82.5">IN1_1</text>
<text x="181.4" y="81.2">IN1_2</text>
<text x="181.4" y="79.9">IN1_3</text>
<text x="181.4" y="78.7">IN1_4</text>
<text x="190.1" y="78.1">10</text>
<text x="190.1" y="79.3">11</text>
<text x="190.1" y="80.6">12</text>
<text x="190.1" y="81.9">13</text>
<text x="4.6" y="85">GND</text>
<text x="28.6" y="89.3">7805</text>
<text x="42.8" y="87.5">+5</text>
<text x="176.6" y="88.8">IN2_12</text>
<text x="176.6" y="87.5">IN2_13</text>
<text x="26.8" y="92">1</text>
<text x="29.4" y="92.6">VI</text>
<text x="34.2" y="95.4" transform="rotate(-90 34.2 95.4)">GND</text>
<text x="36.7" y="92.6">VO</text>
<text x="40.1" y="92">3</text>
<text x="176.6" y="95.2">IN2_7</text>
<text x="176.6" y="93.9">IN2_8</text>
<text x="176.6" y="92.6">IN2_9</text>
<text x="176.6" y="91.4">IN2_10</text>
<text x="176.6" y="90.1">IN2_11</text>
<text x="26.9" y="97.6">0,1mF</text>
<text x="33.6" y="97.9" transform="rotate(-90 33.6 97.9)">2</text>
<text x="44.7" y="97.6">0,1mF</text>
<text x="56.6" y="99.6">GND</text>
<text x="56.6" y="98.3">+12</text>
<text x="59.9" y="98.4">1</text>
<text x="59.9" y="99.7">2</text>
<text x="113.2" y="101.4">MMBTA42</text>
<text x="114.9" y="97.7">20K</text>
<text x="176.6" y="101.5">IN2_2</text>
<text x="176.6" y="100.2">IN2_3</text>
<text x="176.6" y="99">IN2_4</text>
<text x="176.6" y="97.7">IN2_5</text>
<text x="176.6" y="96.4">IN2_6</text>
<text x="61.6" y="102.3">SIL-100-02</text>
<text x="97.1" y="102.8">4.7K</text>
<text x="165.7" y="104.1">13K</text>
<text x="176.6" y="102.8">IN2_1</text>
<text x="176.6" y="112.9">IN3_10</text>
<text x="176.6" y="111.7">IN3_11</text>
<text x="176.6" y="110.4">IN3_12</text>
<text x="176.6" y="109.1">IN3_13</text>
<text x="110" y="120">1</text>
<text x="134.8" y="120">3</text>
<text x="143" y="116.8">0</text>
<text x="143" y="118">1</text>
<text x="143" y="119.3">2</text>
<text x="145.5" y="116.2">16</text>
<text x="145.5" y="117.4">15</text>
<text x="145.5" y="118.7">8</text>
<text x="145.5" y="120">9</text>
<text x="176.6" y="119.3">IN3_5</text>
<text x="176.6" y="118">IN3_6</text>
<text x="176.6" y="116.8">IN3_7</text>
<text x="176.6" y="115.5">IN3_8</text>
<text x="176.6" y="114.2">IN3_9</text>
<text x="70.6" y="124.3">2K</text>
<text x="78.2" y="124.3">2K</text>
<text x="110" y="121.2">2</text>
<text x="110" y="122.5">3</text>
<text x="110" y="123.8">4</text>
<text x="134.8" y="121.2">6</text>
<text x="134.8" y="122.5">7</text>
<text x="134.8" y="123.8">4</text>
<text x="137.2" y="120.6">A</text>
<text x="137.2" y="121.8">B</text>
<text x="137.2" y="123.1">C</text>
<text x="137.2" y="124.4">D</text>
<text x="143" y="120.6">3</text>
<text x="143" y="121.8">4</text>
<text x="143" y="123.1">5</text>
<text x="143" y="124.4">6</text>
<text x="143" y="125.6">7</text>
<text x="145.5" y="121.2">13</text>
<text x="145.5" y="122.5">14</text>
<text x="145.5" y="123.8">11</text>
<text x="145.5" y="125.1">10</text>
<text x="165.7" y="125.6">13K</text>
<text x="176.6" y="124.4">IN3_1</text>
<text x="176.6" y="123.1">IN3_2</text>
<text x="176.6" y="121.8">IN3_3</text>
<text x="176.6" y="120.6">IN3_4</text>
<text x="106" y="126.4">SIL-100-04</text>
<text x="136.5" y="130.2">74141</text>
<text x="136.5" y="131.5">VCC=+5</text>
<text x="143" y="126.9">8</text>
<text x="143" y="128.2">9</text>
<text x="145.5" y="126.3">1</text>
<text x="145.5" y="127.6">2</text>
<text x="143" y="137.1">0</text>
<text x="145.5" y="136.5">16</text>
<text x="145.5" y="137.8">15</text>
<text x="176.6" y="137.1">IN4_13</text>
<text x="182.1" y="137.1">IN4_13</text>
<text x="190.7" y="136.5">1</text>
<text x="190.7" y="137.8">2</text>
<text x="110" y="140.3">1</text>
<text x="110" y="141.6">2</text>
<text x="110" y="142.8">3</text>
<text x="134.8" y="140.3">3</text>
<text x="134.8" y="141.6">6</text>
<text x="134.8" y="142.8">7</text>
<text x="137.2" y="140.9">A</text>
<text x="137.2" y="142.2">B</text>
<text x="137.2" y="143.4">C</text>
<text x="143" y="138.3">1</text>
<text x="143" y="139.6">2</text>
<text x="143" y="140.9">3</text>
<text x="143" y="142.2">4</text>
<text x="143" y="143.4">5</text>
<text x="145.5" y="139">8</text>
<text x="145.5" y="140.3">9</text>
<text x="145.5" y="141.6">13</text>
<text x="145.5" y="142.8">14</text>
<text x="176.6" y="143.4">IN4_8</text>
<text x="176.6" y="142.2">IN4_9</text>
<text x="176.6" y="140.9">IN4_10</text>
<text x="176.6" y="139.6">IN4_11</text>
<text x="176.6" y="138.3">IN4_12</text>
<text x="182.1" y="140.9">IN4_10</text>
<text x="182.1" y="139.6">IN4_11</text>
<text x="182.1" y="138.3">IN4_12</text>
<text x="182.7" y="143.4">IN4_8</text>
<text x="182.7" y="142.2">IN4_9</text>
<text x="190.7" y="139">3</text>
<text x="190.7" y="140.3">4</text>
<text x="190.7" y="141.6">5</text>
<text x="190.7" y="142.8">6</text>
<text x="78.2" y="149.2">10</text>
<text x="106" y="146.6">SIL-100-04</text>
<text x="110" y="144.1">4</text>
<text x="134.8" y="144.1">4</text>
<text x="137.2" y="144.7">D</text>
<text x="143" y="144.7">6</text>
<text x="143" y="146">7</text>
<text x="143" y="147.2">8</text>
<text x="143" y="148.5">9</text>
<text x="145.5" y="144.1">11</text>
<text x="145.5" y="145.4">10</text>
<text x="145.5" y="146.6">1</text>
<text x="145.5" y="147.9">2</text>
<text x="176.6" y="149.8">IN4_3</text>
<text x="176.6" y="148.5">IN4_4</text>
<text x="176.6" y="147.2">IN4_5</text>
<text x="176.6" y="146">IN4_6</text>
<text x="176.6" y="144.7">IN4_7</text>
<text x="182.7" y="149.8">IN4_3</text>
<text x="182.7" y="148.5">IN4_4</text>
<text x="182.7" y="147.2">IN4_5</text>
<text x="182.7" y="146">IN4_6</text>
<text x="182.7" y="144.7">IN4_7</text>
<text x="190.1" y="147.9">10</text>
<text x="190.1" y="149.2">11</text>
<text x="190.7" y="144.1">7</text>
<text x="190.7" y="145.4">8</text>
<text x="190.7" y="146.6">9</text>
<text x="78.2" y="155.5">5 DOT2</text>
<text x="78.2" y="154.3">6 Light</text>
<text x="78.2" y="153">7 Beep</text>
<text x="78.2" y="151.7">8 S2</text>
<text x="78.2" y="150.5">9 S1</text>
<text x="136.5" y="150.5">74141</text>
<text x="136.5" y="151.7">VCC=+5</text>
<text x="165.7" y="153.5">13K</text>
<text x="176.6" y="152.3">IN4_1</text>
<text x="176.6" y="151">IN4_2</text>
<text x="182.7" y="152.3">IN4_1</text>
<text x="182.7" y="151">IN4_2</text>
<text x="190.1" y="150.5">12</text>
<text x="190.1" y="151.7">13</text>
<text x="78.2" y="160.6">1 A1</text>
<text x="78.2" y="159.3">2 A2</text>
<text x="78.2" y="158.1">3 A3</text>
<text x="78.2" y="156.8">4 DOT1</text>
<text x="176.6" y="161.2">IN5_10</text>
<text x="176.6" y="159.9">IN5_11</text>
<text x="176.6" y="158.7">IN5_12</text>
<text x="176.6" y="157.4">IN5_13</text>
<text x="74.3" y="163.2">ARDUINO-SIL10</text>
<text x="107.3" y="167.5">33K</text>
<text x="120.8" y="166.1">MMBTA42</text>
<text x="122.5" y="163.7">470K</text>
<text x="134.8" y="162.3">MMBTA92</text>
<text x="176.6" y="167.6">IN5_5</text>
<text x="176.6" y="166.3">IN5_6</text>
<text x="176.6" y="165">IN5_7</text>
<text x="176.6" y="163.7">IN5_8</text>
<text x="176.6" y="162.5">IN5_9</text>
<text x="184" y="165">IN2_1</text>
<text x="184" y="166.3">IN3_1</text>
<text x="184" y="167.6">IN5_1</text>
<text x="130.2" y="168.7">100K</text>
<text x="164.4" y="173.8">13K</text>
<text x="176.6" y="172.6">IN5_1</text>
<text x="176.6" y="171.4">IN5_2</text>
<text x="176.6" y="170.1">IN5_3</text>
<text x="176.6" y="168.8">IN5_4</text>
<text x="184" y="168.8">IN6_1</text>
<text x="176.6" y="179">IN6_13</text>
<text x="191.3" y="175.9">10</text>
<text x="122.5" y="184">470K</text>
<text x="134.8" y="182.6">MMBTA92</text>
<text x="176.6" y="185.3">IN6_8</text>
<text x="176.6" y="184.1">IN6_9</text>
<text x="176.6" y="182.8">IN6_10</text>
<text x="176.6" y="181.5">IN6_11</text>
<text x="176.6" y="180.3">IN6_12</text>
<text x="107.3" y="187.8">33K</text>
<text x="120.8" y="186.4">MMBTA42</text>
<text x="130.2" y="189">100K</text>
<text x="176.6" y="191.7">IN6_3</text>
<text x="176.6" y="190.4">IN6_4</text>
<text x="176.6" y="189.1">IN6_5</text>
<text x="176.6" y="187.9">IN6_6</text>
<text x="176.6" y="186.6">IN6_7</text>
<text x="164.4" y="195.4">13K</text>
<text x="176.6" y="194.2">IN6_1</text>
<text x="176.6" y="193">IN6_2</text>
<text x="134.8" y="202.9">MMBTA92</text>
<text x="107.3" y="208.1">33K</text>
<text x="120.8" y="206.8">MMBTA42</text>
<text x="122.5" y="204.3">470K</text>
<text x="130.2" y="209.3">100K</text>
<text x="117" y="239.8">BC847B</text>
<text x="122" y="236.1">Buz1</text>
<text x="122" y="234.9">Buz2</text>
<text x="129.8" y="234.9">Buz1</text>
<text x="129.8" y="236.1">Buz2</text>
<text x="138.6" y="234.3">1</text>
<text x="138.6" y="235.5">2</text>
<text x="140.3" y="238.1">CONN-SIL2</text>
<text x="104.7" y="241.1">1K</text>
<text x="144.9" y="256.5">FILE NAME:</text>
<text x="177" y="256.3">DATE:</text>
<text x="144.9" y="261.9">PATH:</text>
<text x="144.9" y="259.2">DESIGN TITLE:</text>
<text x="177.1" y="261">PAGE:</text>
<text x="144.9" y="264.4">BY:</text>
<text x="147.7" y="264.4">@AUTHOR</text>
<text x="167.8" y="264.4">REV:</text>
<text x="177.2" y="264.4">TIME:</text>
<text x="181.6" y="264.4">13:44:23</text>
</g>
</svg>
